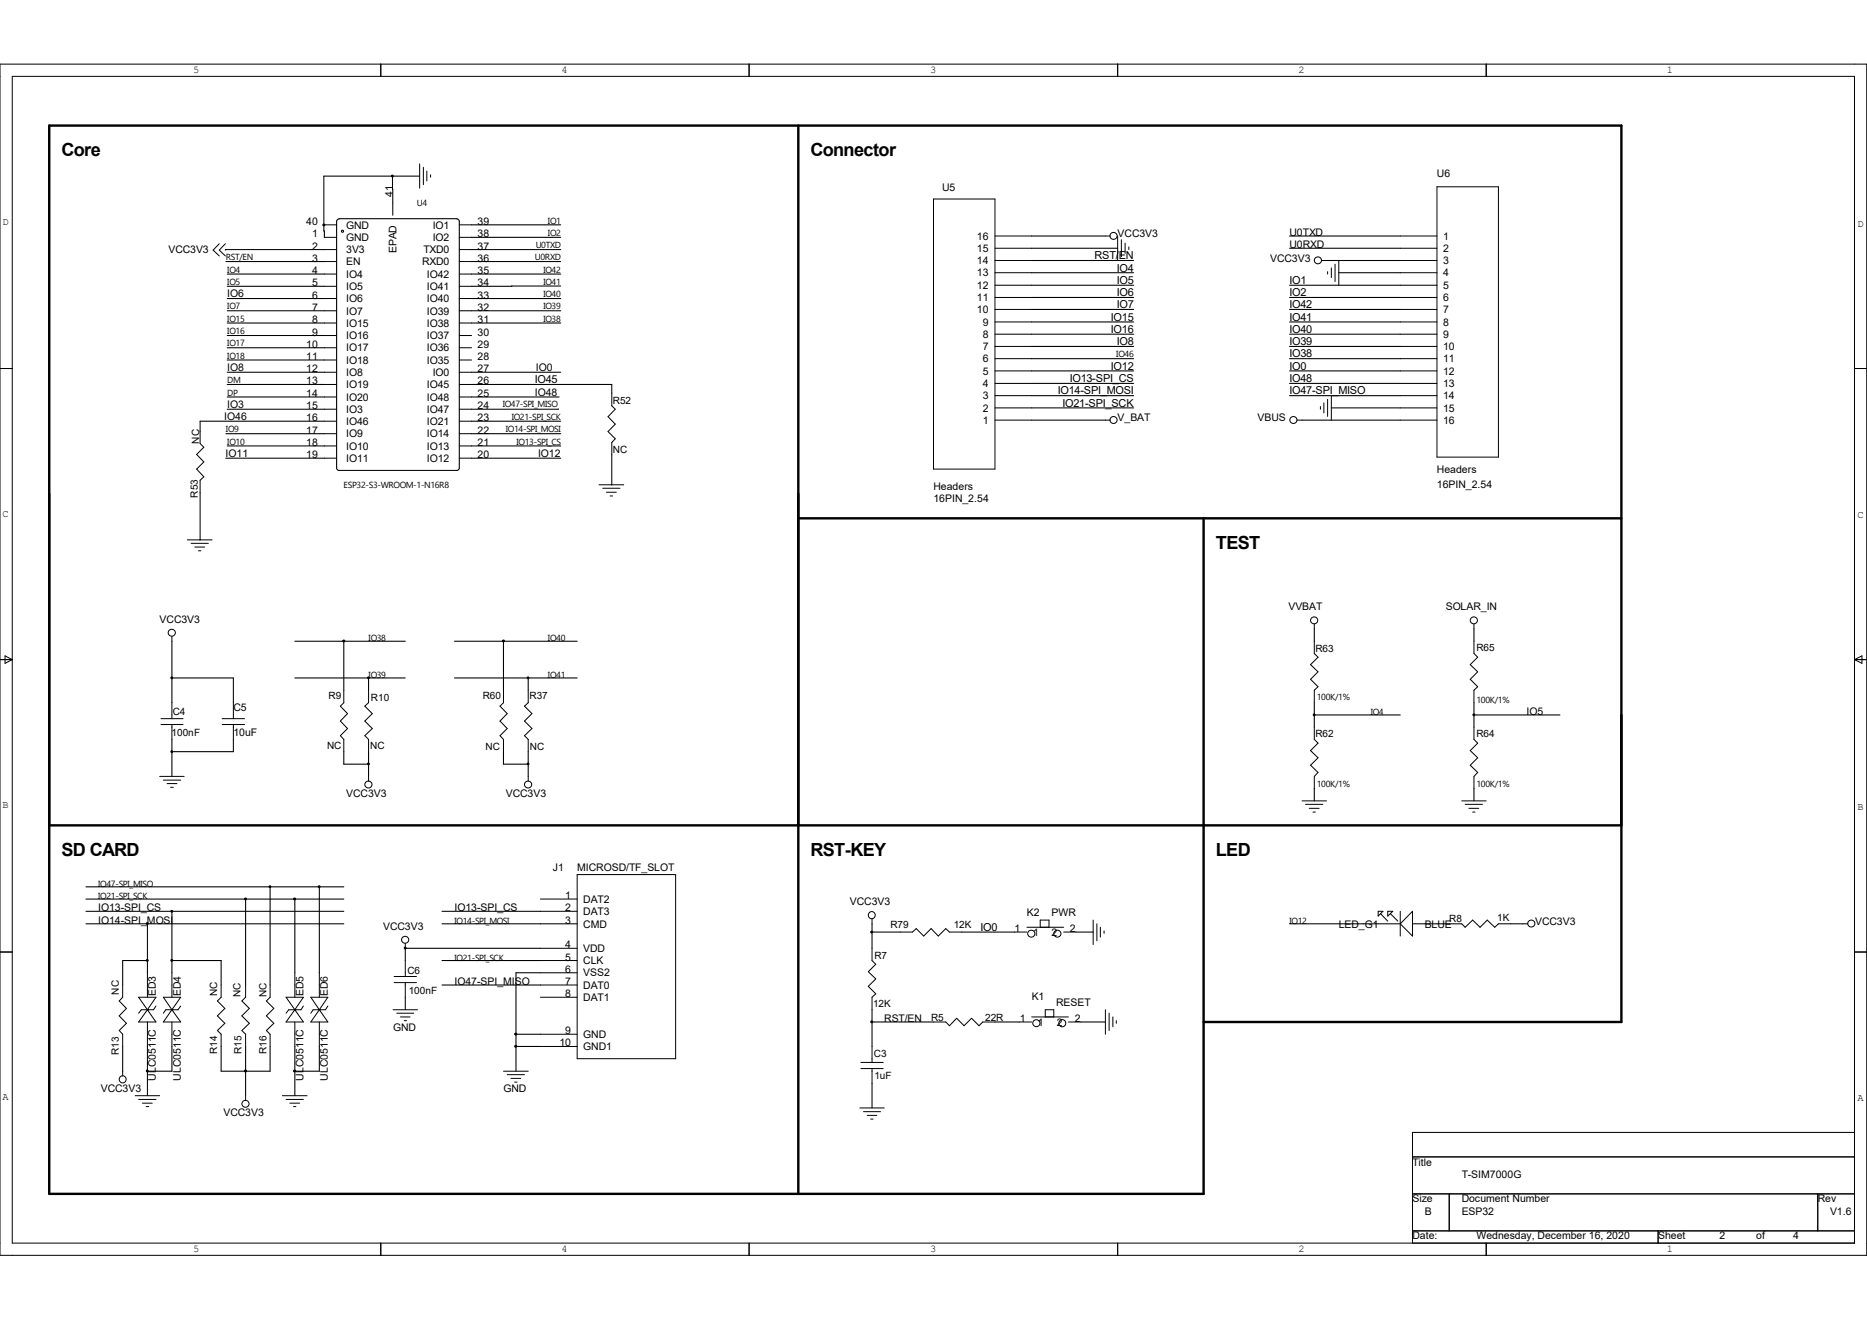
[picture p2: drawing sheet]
<svg xmlns="http://www.w3.org/2000/svg" width="297mm" height="210mm" viewBox="0 0 297 210" stroke-linecap="round" stroke-linejoin="round" font-family="sans-serif">
<path d="M127 20v169.9M127 82.5h130.9M191.5 82.5v107.4h-183.7v-169.9h250.1v142.6h-66.4M7.8 131.3h250.1" fill="none" stroke="#000" stroke-width=".38"/>
<g fill="none" stroke="#000" stroke-width=".16">
<path d="M0 10.2h297v189.5h-297zM1.9 12.1h293.1v185.7h-293.1zM60.6 10.2v1.9M119.2 10.2v1.9M177.8 10.2v1.9M236.4 10.2v1.9M34.9 38.8l-1 1 1 .9M35.9 38.8l-1 1 1 .9M51.6 35.8h2M51.6 37.8h2M51.6 39.7h2M62.5 32.3v1.9"/>
<path d="M66.8 26.1v3.8M67.4 26.6v2.8M67.9 27.2v1.6M68.5 27.8v.4M73.1 35.8h1.9M73.1 37.8h1.9M73.1 39.7h1.9M148.5 31.7h9.8v42.9h-9.8zM158.3 37.5h5.8M158.3 39.5h5.8M175.9 37.5h.8M177.8 37.5v3.9"/>
<path d="M178.4 38.1v2.8M179 38.7v1.6M179.6 39.3v.4M222.8 37.5h5.8M222.8 39.5h5.8M228.6 29.7h9.8v43h-9.8zM0 58.6h1.9M51.6 41.6h2M51.6 43.6h2M51.6 45.6h2M51.6 47.5h2M51.6 49.4h2"/>
<path d="M51.6 51.4h2M51.6 53.4h2M51.6 55.3h2M51.6 57.3h2M51.6 59.2h2M73.1 41.6h1.9M73.1 43.6h1.9M73.1 45.6h1.9M73.1 47.5h1.9M73.1 49.4h1.9M73.1 51.4h1.9M73.1 53.4h1.9"/>
<path d="M73.1 55.3h1.9M73.1 57.3h1.9M73.1 59.2h1.9M158.3 41.4h5.8M158.3 43.4h5.8M158.3 45.4h5.8M158.3 47.3h5.8M158.3 49.2h5.8M158.3 51.2h5.8M158.3 53.2h5.8M158.3 55.1h5.8M158.3 57.1h5.8"/>
<path d="M158.3 59h5.8M210.2 41.4h.8M211.2 43.2v.4M211.8 42.6v1.6M212.4 42v2.8M213 41.4v4M222.8 41.4h5.8M222.8 43.4h5.8M222.8 45.4h5.8M222.8 47.3h5.8M222.8 49.2h5.8M222.8 51.2h5.8"/>
<path d="M222.8 53.2h5.8M222.8 55.1h5.8M222.8 57.1h5.8M222.8 59h5.8M295 58.6h2M31.8 68.6v2l.6 .6-1.1 1.1 1.1 1.2-1.1 1.1 1.1 1.3-.6 .5v2M51.6 61.2h2M51.6 63.2h2M51.6 65.1h2M51.6 67h2M51.6 69h2M51.6 71h2"/>
<path d="M51.6 72.9h2M73.1 61.2h1.9M73.1 63.2h1.9M73.1 65.1h1.9M73.1 67h1.9M73.1 69h1.9M73.1 71h1.9M73.1 72.9h1.9M95.3 77.1h3.9M95.9 77.7h2.7M96.5 78.3h1.5M97.1 78.9h.4"/>
<path d="M97.3 62.6v2l.6 .5-1.2 1.2 1.2 1.2-1.2 1.2 1.2 1.1-.6 .6v1.9M158.3 61h5.8M158.3 62.9h5.8M158.3 64.9h5.8M158.3 66.8h5.8M175.9 66.8h.8M206.3 66.8h.8M210.1 64.7v.4M210.6 64.1v1.6M211.2 63.5v2.8M211.8 62.9v3.9M222.8 61h5.8"/>
<path d="M222.8 62.9h5.8M222.8 64.9h5.8M222.8 66.8h5.8M29.8 85.9h3.9M30.4 86.4h2.7M31 87h1.6M31.6 87.6h.4M209.1 99.3v.7M234.5 99.3v.7M0 104.9h1.9M.8 104.4l1.1 .5-1.1 .6zM25.6 114.3h3.5"/>
<path d="M25.6 115.3h3.5M27.3 101.3v.7M27.3 111.8v2.5M27.3 115.3v2.3M35.3 114.3h3.6M35.3 115.3h3.6M37.1 111.8v2.5M37.1 115.3v2.3M54.7 109.8v2l-.6 .6 1.2 1.1-1.2 1.2 1.2 1.2-1.2 1.2 .6 .5v2M58.6 109.8v2l-.6 .6 1.2 1.1-1.2 1.2 1.2 1.2-1.2 1.2 .6 .5v2M80.1 109.8v2l-.6 .6 1.2 1.1-1.2 1.2 1.2 1.2-1.2 1.2 .6 .5v2M84 109.8v2l-.6 .6 1.2 1.1-1.2 1.2 1.2 1.2-1.2 1.2 .6 .5v2"/>
<path d="M209.1 102v2l.6 .6-1.2 1.1 1.2 1.2-1.2 1.2 1.2 1.2-.6 .5v2M209.1 115.7v1.9l.6 .6-1.2 1.2 1.2 1.2-1.2 1.2 1.2 1.1-.6 .6v1.9M234.5 102v2l.6 .6-1.2 1.1 1.2 1.2-1.2 1.2 1.2 1.2-.6 .5v2M234.5 115.7v1.9l.6 .6-1.2 1.2 1.2 1.2-1.2 1.2 1.2 1.1-.6 .6v1.9M295 104.9h2M295 104.9l1.2-.5v1.1zM25.4 123.5h3.9M26 124.1h2.7M26.6 124.7h1.6M27.1 125.3h.5M58.6 123.5v.8M84 123.5v.8"/>
<path d="M91.8 139.1h15.7v29.3h-15.7zM207.1 127.4h3.9M207.7 128h2.7M208.3 128.6h1.5M208.9 129.2h.4M232.5 127.4h3.9M233.1 128h2.7M233.7 128.6h1.5M234.3 129.2h.4M0 151.5h1.9M19.5 156.7v2l-.5 .6 1.1 1.1-1.1 1.2 1.1 1.2-1.1 1.2 .5 .5v2M22.1 158.7h2.7l-1.3 2z"/>
<path d="M23.5 154.8v3.9M26 158.7h2.7l-1.4 2zM27.3 154.8v3.9M35.2 156.7v2l-.6 .6 1.2 1.1-1.2 1.2 1.2 1.2-1.2 1.2 .6 .5v2M39.1 156.7v2l-.6 .6 1.2 1.1-1.2 1.2 1.2 1.2-1.2 1.2 .6 .5v2M43 156.7v2l-.6 .6 1.2 1.1-1.2 1.2 1.2 1.2-1.2 1.2 .6 .5v2M45.5 158.7h2.8l-1.4 2zM46.9 154.8v3.9M49.4 158.7h2.8l-1.4 2zM50.8 154.8v3.9M62.7 155.4h3.6M62.7 156.3h3.6"/>
<path d="M64.5 150.1v.8M64.5 152.8v2.6M64.5 156.3v2.4M86 147h5.8M86 158.7h5.8M86 145h5.8M86 150.9h5.8M86 152.8h5.8M86 154.8h5.8M86 156.7h5.8M86 143h5.8M138.7 150.9v1.9l.6 .6-1.2 1.2 1.2 1.1-1.2 1.2 1.2 1.2-.6 .6v2"/>
<path d="M138.7 146.2v.8M143.2 148.3h2l.6-.6 1.1 1.2 1.2-1.2 1.2 1.2 1.2-1.2 .5 .6h2M161.4 148.3h2M163.4 147.5h5.8M165.5 147.5v-1.1h1.4v1.1M169.2 148.3h2M173.9 146.4v3.9M174.5 147v2.7M175 147.5v1.6M175.6 148.1v.4M216.9 147h5.9M219.2 145h.8l-.8 .8z"/>
<path d="M219.6 145.4l1.2 1.2M220.8 145h.8l-.8 .8zM221.2 145.4l1.2 1.2M222.8 145v3.9M224.7 145v3.9l-1.9-1.9zM224.7 147h3.9M230.5 147h2l.6 .5 1.2-1.1 1.2 1.1 1.1-1.1 1.2 1.1 .6-.5h1.9M242.3 147h.8M295 151.5h2M19.5 170.4v.8M21.5 174.3h3.9M22.1 174.9h2.7"/>
<path d="M22.6 175.5h1.6M23.2 176.1h.5M23.5 160.7h.1M23.5 160.7l1.3 1.9h-2.7zM23.5 162.6v3.9M24.8 160.1l-.4 .6h-1.9l-.4 .5M27.3 160.7h.1M27.3 160.7l1.4 1.9h-2.7zM27.3 162.6v3.9M28.7 160.1l-.4 .6h-1.9l-.4 .5M39.1 174.3v.8M44.9 174.3h4"/>
<path d="M45.5 174.9h2.8M46.1 175.5h1.6M46.7 176.1h.4M46.9 160.7h.1M46.9 160.7l1.4 1.9h-2.8zM46.9 162.6v3.9M48.3 160.1l-.4 .6h-2l-.4 .5M50.8 160.7h.1M50.8 160.7l1.4 1.9h-2.8zM50.8 162.6v3.9M52.2 160.1l-.4 .6h-2l-.4 .5M62.5 160.7h3.9"/>
<path d="M63.1 161.2h2.7M63.7 161.8h1.5M64.3 162.4h.4M80.1 170.4h3.9M80.7 171h2.7M81.3 171.6h1.5M81.9 172.2h.4M86 164.5h5.8M86 166.5h5.8M136.8 176.3h3.9M136.9 169h3.6M136.9 170h3.6"/>
<path d="M137.4 176.9h2.7M138 177.5h1.5M138.5 178.1h.4M138.7 166.5v2.5M138.7 170v2.4M148.5 162.6h2l.5 .6 1.2-1.2 1.2 1.2 1.2-1.2 1.1 1.2 .6-.6h2M162.2 162.6h1.9M164.1 161.8h5.9M166.3 161.8v-1.1h1.3v1.1M170 162.6h2M175.9 160.7v3.8M176.4 161.2v2.8"/>
<path d="M177 161.8v1.6M177.6 162.4v.4M60.6 197.8v1.9M119.2 197.8v1.9M177.8 197.8v1.9M224.7 184.1h70.3M224.7 189.9h70.3M224.7 195.8h70.3M230.5 189.9v5.9M236.4 197.8v1.9M263.8 195.8v2M289.2 189.9v5.9"/>
<path d="M295 180.2h-70.3v17.6"/>
<circle cx="177.2" cy="37.5" r=".56"/>
<circle cx="209.7" cy="41.4" r=".56"/>
<circle cx="177.2" cy="66.8" r=".56"/>
<circle cx="205.8" cy="66.8" r=".56"/>
<circle cx="209.1" cy="98.7" r=".56"/>
<circle cx="234.5" cy="98.7" r=".56"/>
<circle cx="27.3" cy="100.7" r=".56"/>
<circle cx="58.6" cy="124.8" r=".56"/>
<circle cx="84" cy="124.8" r=".56"/>
<circle cx="64.5" cy="149.5" r=".56"/>
<circle cx="138.7" cy="145.6" r=".56"/>
<circle cx="164.1" cy="148.5" r=".56"/>
<circle cx="168.2" cy="148.5" r=".56"/>
<circle cx="243.6" cy="146.9" r=".56"/>
<circle cx="19.5" cy="171.7" r=".56"/>
<circle cx="39.1" cy="175.6" r=".56"/>
<circle cx="164.9" cy="162.8" r=".56"/>
<circle cx="169" cy="162.8" r=".56"/>
</g>
<g fill="none" stroke="#000" stroke-width=".17">
<path d="M51.6 35.8h-.1M51.6 39.7h-15.7v.1M53.9 34.8h18.8M62.4 28l.1 4.3M66.8 28h-15.3l.1 9.8M72.7 34.8l.2 .1 .2 .3v39.3l-.1 .2-.3 .1h-18.8l-.3-.1v-39.5l.1-.3 .2-.1M75 35.8h14.2M75 39.7h14.2M75 37.8h14.2M164.1 37.5h11.8M164.1 39.5h13.7M205.1 37.5h17.7"/>
<path d="M205.1 39.5h17.7M35.9 41.6h15.7M36.2 47.5h15.4M36.2 49.4h15.4M36.2 43.6h15.4M36.2 45.6h15.4M36.2 59.2h15.4M36.2 51.4h15.4M36.2 53.4h15.4M36.2 55.3h15.4M36.2 57.3h15.4M75 47.5h14.2"/>
<path d="M75 49.4h14.2M75 41.6h14.2M75 43.6h14.2M75 59.2h14.2M75 51.4h14.2M89.2 45.5l-14.2 .1M164.1 41.4h16.2M164.1 43.4h16.2M164.1 45.4h16.2M164.1 47.3h16.2M164.1 49.2h16.2M164.1 51.2h16.2"/>
<path d="M164.1 53.2h16.2M164.1 55.1h16.2M164.1 57.1h16.2M164.1 59h16.2M205.1 45.4h17.7M205.1 47.3h17.7M205.1 49.2h17.7M205.1 51.2h17.7M205.1 53.2h17.7M205.1 55.1h17.7M205.1 57.1h17.7M205.1 59h17.7"/>
<path d="M211 41.4h11.8M213 43.4h9.8M31.8 78.4v7.5M35.9 72.9h15.7M35.9 69h15.7M36.2 71h15.4M36.2 65.1h15.4M36.2 61.2h15.4M36.2 63.2h15.4M51.6 67h-19.8v1.6M75 72.9h14.2M75 71h14.2"/>
<path d="M75 69h14.2M75 67h14.2M75 61.2h22.3v1.4M75 63.2h13.9M88.8 65.1h-13.8M97.3 72.3v4.8h-.1M164.1 66.8h11.8M164.1 61h16.2M164.1 62.9h16.2M164.1 64.9h16.2M205.1 61h17.7M205.1 62.9h17.7"/>
<path d="M207.1 66.8h15.7M211.8 64.9h11M27.3 107.9h9.8v3.9M27.3 102v9.8M27.3 117.6v5.9M37.1 117.6v2h-9.8M46.9 107.9h17.6M46.9 102h17.6M54.7 102v7.8M54.7 119.6v2h3.9M58.6 107.9v1.9M58.6 119.6v3.9"/>
<path d="M72.3 107.9h19.5M72.3 102h19.5M80.1 102v7.8M80.1 119.6v2h3.9M84 107.9v1.9M84 119.6v3.9M209.1 100v2M209.1 111.8v3.9M209.1 113.7h13.7M234.5 100v2M234.5 111.8v3.9M234.5 113.7h13.7"/>
<path d="M209.1 125.4v2M234.5 125.4v2M13.7 147h41M13.7 141.1h41M13.7 143h41M13.7 145h41M23.5 152.8h-4v3.9M23.5 147v7.8M27.3 152.8h7.9v3.9M27.3 145v9.8M39.1 143v13.7M43 141.1v15.6"/>
<path d="M46.9 143v11.8M50.8 141.1v13.7M64.5 150.9h.1M64.5 150.9v1.9M64.5 158.7v2M64.5 150.9h21.5M70.3 147h15.7M70.3 156.7h15.7M70.3 152.8h15.7M70.3 145h15.7M86 154.8h-3.9v15.6M138.7 147v3.9"/>
<path d="M138.7 148.3h4.5M153 148.3h8.4M171.2 148.3h2.7M205.1 147h11.8M228.6 147h1.9M240.3 147h2M19.5 166.5v3.9M23.5 166.5v7.8M27.3 166.5v3.9h-3.8M35.2 166.5v3.9h7.8v-3.9M39.1 170.4h.1M39.1 166.5v7.8"/>
<path d="M46.9 166.5v7.8M50.8 166.5v3.9h-3.9M82.1 164.5h3.9M82.1 166.5h3.9M138.7 162.6h9.8M138.7 160.7v5.8M138.7 172.4v3.9M158.3 162.6h3.9M172 162.6h3.9"/>
<circle cx="54.5" cy="36.8" r=".17"/>
</g>
<g fill="#000" stroke="#000" stroke-width=".16">
<path d="M51.4 35.7h.2v.2h-.2z" fill-rule="evenodd"/>
<path d="M54.6 101.9h.2v.2h-.2z" fill-rule="evenodd"/>
<path d="M80 101.9h.2v.2h-.2z" fill-rule="evenodd"/>
<path d="M46.7 142.9h.3v.2h-.3z" fill-rule="evenodd"/>
<path d="M138.6 148.2h.2v.2h-.2z" fill-rule="evenodd"/>
<path d="M46.7 170.3h.3v.2h-.3z" fill-rule="evenodd"/>
<path d="M81.9 166.4h.3v.2h-.3z" fill-rule="evenodd"/>
<path d="M81.9 164.4h.3v.2h-.3z" fill-rule="evenodd"/>
<path d="M138.6 162.5h.2v.2h-.2z" fill-rule="evenodd"/>
<circle cx="62.4" cy="28" r=".15"/>
<circle cx="27.3" cy="107.8" r=".15"/>
<circle cx="27.3" cy="119.6" r=".15"/>
<circle cx="58.6" cy="107.8" r=".15"/>
<circle cx="84" cy="107.8" r=".15"/>
<circle cx="209.1" cy="113.7" r=".15"/>
<circle cx="234.5" cy="113.7" r=".15"/>
<circle cx="58.6" cy="121.5" r=".15"/>
<circle cx="84" cy="121.5" r=".15"/>
<circle cx="23.4" cy="152.8" r=".15"/>
<circle cx="23.4" cy="146.9" r=".15"/>
<circle cx="27.3" cy="145" r=".15"/>
<circle cx="27.3" cy="152.8" r=".15"/>
<circle cx="39.1" cy="143" r=".15"/>
<circle cx="42.9" cy="141.1" r=".15"/>
<circle cx="50.8" cy="141.1" r=".15"/>
<circle cx="64.5" cy="150.8" r=".15"/>
<circle cx="23.4" cy="170.4" r=".15"/>
<circle cx="39.1" cy="170.4" r=".15"/>
</g>
<g font-size="2.9">
<text x="9.8" y="24.8">Core</text>
<text x="128.9" y="24.8">Connector</text>
<text x="193.4" y="87.3">TEST</text>
<text x="9.8" y="136.2">SD CARD</text>
<text x="128.9" y="136.2">RST-KEY</text>
<text x="193.4" y="136.2">LED</text>
</g>
<g font-size="1.7">
<text x="228.6" y="28.2">U6</text>
<text x="48.7" y="35.8">40</text>
<text x="62.5" y="31.3" transform="rotate(-90 62.5 31.3)">41</text>
<text x="76" y="35.8">39</text>
<text x="149.9" y="30.3">U5</text>
<text x="26.8" y="40.3">VCC3V3</text>
<text x="49.7" y="41.6">3</text>
<text x="49.7" y="39.7">2</text>
<text x="49.7" y="37.8">1</text>
<text x="55.1" y="40.3">3V3</text>
<text x="55.1" y="38.4">GND</text>
<text x="55.1" y="36.4">GND</text>
<text x="63.1" y="40.3" transform="rotate(-90 63.1 40.3)">EPAD</text>
<text x="67.4" y="40.3">TXD0</text>
<text x="68.8" y="36.4">IO1</text>
<text x="68.8" y="38.4">IO2</text>
<text x="76" y="37.8">38</text>
<text x="76" y="39.7">37</text>
<text x="76" y="41.6">36</text>
<text x="155.4" y="40.1">15</text>
<text x="155.4" y="38.1">16</text>
<text x="174.1" y="41.2">RST/EN</text>
<text x="177.8" y="37.8">VCC3V3</text>
<text x="202.1" y="41.6">VCC3V3</text>
<text x="205.1" y="37.5">U0TXD</text>
<text x="205.1" y="39.5">U0RXD</text>
<text x="229.6" y="38.1">1</text>
<text x="229.6" y="40.1">2</text>
<text x="36.2" y="47.3">IO6</text>
<text x="49.7" y="47.5">6</text>
<text x="49.7" y="45.6">5</text>
<text x="49.7" y="43.6">4</text>
<text x="55.1" y="46.1">IO5</text>
<text x="55.1" y="44.2">IO4</text>
<text x="55.1" y="42.2">EN</text>
<text x="67.1" y="42.2">RXD0</text>
<text x="67.9" y="44.2">IO42</text>
<text x="67.9" y="46.1">IO41</text>
<text x="76" y="43.6">35</text>
<text x="76" y="45.6">34</text>
<text x="76" y="47.5">33</text>
<text x="155.4" y="47.9">11</text>
<text x="155.4" y="46">12</text>
<text x="155.4" y="44">13</text>
<text x="155.4" y="42">14</text>
<text x="177.7" y="43.2">IO4</text>
<text x="177.7" y="45.2">IO5</text>
<text x="177.7" y="47.1">IO6</text>
<text x="205.1" y="45.2">IO1</text>
<text x="205.1" y="47.1">IO2</text>
<text x="229.6" y="42">3</text>
<text x="229.6" y="44">4</text>
<text x="229.6" y="46">5</text>
<text x="229.6" y="47.9">6</text>
<text x="49.7" y="53.4">9</text>
<text x="49.7" y="51.4">8</text>
<text x="49.7" y="49.4">7</text>
<text x="55.1" y="54">IO16</text>
<text x="55.1" y="52">IO15</text>
<text x="55.1" y="50">IO7</text>
<text x="55.1" y="48.1">IO6</text>
<text x="67.9" y="48.1">IO40</text>
<text x="67.9" y="50">IO39</text>
<text x="67.9" y="52">IO38</text>
<text x="67.9" y="54">IO37</text>
<text x="76" y="49.4">32</text>
<text x="76" y="51.4">31</text>
<text x="76" y="53.4">30</text>
<text x="155.4" y="49.8">10</text>
<text x="156.3" y="53.8">8</text>
<text x="156.3" y="51.8">9</text>
<text x="176.7" y="51">IO15</text>
<text x="176.7" y="53">IO16</text>
<text x="177.7" y="49.1">IO7</text>
<text x="205.1" y="49.1">IO42</text>
<text x="205.1" y="51">IO41</text>
<text x="205.1" y="53">IO40</text>
<text x="229.6" y="49.8">7</text>
<text x="229.6" y="51.8">8</text>
<text x="229.6" y="53.8">9</text>
<text x="36.2" y="59">IO8</text>
<text x="48.7" y="59.2">12</text>
<text x="48.7" y="57.3">11</text>
<text x="48.7" y="55.3">10</text>
<text x="55.1" y="59.8">IO8</text>
<text x="55.1" y="57.9">IO18</text>
<text x="55.1" y="55.9">IO17</text>
<text x="67.9" y="55.9">IO36</text>
<text x="67.9" y="57.9">IO35</text>
<text x="68.8" y="59.8">IO0</text>
<text x="76" y="55.3">29</text>
<text x="76" y="57.3">28</text>
<text x="76" y="59.2">27</text>
<text x="85.3" y="59">IO0</text>
<text x="156.3" y="59.6">5</text>
<text x="156.3" y="57.7">6</text>
<text x="156.3" y="55.7">7</text>
<text x="176.7" y="58.8">IO12</text>
<text x="177.7" y="54.9">IO8</text>
<text x="205.1" y="54.9">IO39</text>
<text x="205.1" y="56.9">IO38</text>
<text x="205.1" y="58.8">IO0</text>
<text x="229.6" y="55.7">10</text>
<text x="229.6" y="57.7">11</text>
<text x="229.6" y="59.6">12</text>
<text x="36.2" y="64.9">IO3</text>
<text x="48.7" y="65.1">15</text>
<text x="48.7" y="63.2">14</text>
<text x="48.7" y="61.2">13</text>
<text x="55.1" y="65.7">IO3</text>
<text x="55.1" y="63.8">IO20</text>
<text x="55.1" y="61.8">IO19</text>
<text x="67.9" y="61.8">IO45</text>
<text x="67.9" y="63.8">IO48</text>
<text x="67.9" y="65.7">IO47</text>
<text x="76" y="61.2">26</text>
<text x="76" y="63.2">25</text>
<text x="76" y="65.1">24</text>
<text x="85.1" y="63.1">IO48</text>
<text x="85.1" y="61">IO45</text>
<text x="156.3" y="65.5">2</text>
<text x="156.3" y="63.5">3</text>
<text x="156.3" y="61.6">4</text>
<text x="168.3" y="62.7">IO14-SPI_MOSI</text>
<text x="169" y="64.7">IO21-SPI_SCK</text>
<text x="170.2" y="60.8">IO13-SPI_CS</text>
<text x="205.1" y="60.8">IO48</text>
<text x="205.1" y="62.7">IO47-SPI_MISO</text>
<text x="229.6" y="61.6">13</text>
<text x="229.6" y="63.5">14</text>
<text x="229.6" y="65.5">15</text>
<text x="35.7" y="66.8">IO46</text>
<text x="48.7" y="71">18</text>
<text x="48.7" y="69">17</text>
<text x="48.7" y="67">16</text>
<text x="55.1" y="71.5">IO10</text>
<text x="55.1" y="69.6">IO9</text>
<text x="55.1" y="67.6">IO46</text>
<text x="67.9" y="67.6">IO21</text>
<text x="67.9" y="69.6">IO14</text>
<text x="67.9" y="71.5">IO13</text>
<text x="76" y="67">23</text>
<text x="76" y="69">22</text>
<text x="76" y="71">21</text>
<text x="156.3" y="67.4">1</text>
<text x="177.8" y="67">V_BAT</text>
<text x="200.1" y="67">VBUS</text>
<text x="229.6" y="67.4">16</text>
<text x="35.9" y="72.7">IO11</text>
<text x="48.7" y="72.9">19</text>
<text x="55.1" y="73.5">IO11</text>
<text x="67.9" y="73.5">IO12</text>
<text x="76" y="72.9">20</text>
<text x="85.6" y="72.7">IO12</text>
<text x="148.5" y="78">Headers</text>
<text x="228.6" y="77.6">16PIN_2.54</text>
<text x="228.6" y="75.3">Headers</text>
<text x="148.5" y="79.9">16PIN_2.54</text>
<text x="25.4" y="99.1">VCC3V3</text>
<text x="205" y="97.1">VVBAT</text>
<text x="230" y="97.1">SOLAR_IN</text>
<text x="37.1" y="113.2">C5</text>
<text x="242.9" y="113.7">IO5</text>
<text x="37.1" y="117.1">10uF</text>
<text x="55.1" y="126.8">VCC3V3</text>
<text x="80.5" y="126.8">VCC3V3</text>
<text x="87.9" y="138.6">J1</text>
<text x="89.9" y="143">1</text>
<text x="91.8" y="138.6">MICROSD/TF_SLOT</text>
<text x="92.8" y="143.6">DAT2</text>
<text x="15.6" y="145">IO13-SPI_CS</text>
<text x="15.6" y="147">IO14-SPI_MOSI</text>
<text x="61" y="147.9">VCC3V3</text>
<text x="72.3" y="145">IO13-SPI_CS</text>
<text x="89.9" y="145">2</text>
<text x="89.9" y="147">3</text>
<text x="92.8" y="145.6">DAT3</text>
<text x="92.8" y="147.6">CMD</text>
<text x="135.2" y="144">VCC3V3</text>
<text x="156" y="148.1">IO0</text>
<text x="161.4" y="148.3">1</text>
<text x="163.4" y="145.8">K2</text>
<text x="164.3" y="148.9">1</text>
<text x="167.3" y="145.8">PWR</text>
<text x="167.3" y="148.9">2</text>
<text x="170.2" y="148.3">2</text>
<text x="213" y="147.6">LED_G1</text>
<text x="226.7" y="147.6">BLUE</text>
<text x="244.2" y="147.2">VCC3V3</text>
<text x="89.9" y="150.9">4</text>
<text x="89.9" y="152.8">5</text>
<text x="89.9" y="154.8">6</text>
<text x="92.8" y="151.5">VDD</text>
<text x="92.8" y="153.4">CLK</text>
<text x="92.8" y="155.4">VSS2</text>
<text x="24.8" y="158.5" transform="rotate(-90 24.8 158.5)">ED3</text>
<text x="28.7" y="158.5" transform="rotate(-90 28.7 158.5)">ED4</text>
<text x="48.3" y="158.5" transform="rotate(-90 48.3 158.5)">ED5</text>
<text x="52.2" y="158.5" transform="rotate(-90 52.2 158.5)">ED6</text>
<text x="72.3" y="156.7">IO47-SPI_MISO</text>
<text x="89.9" y="156.7">7</text>
<text x="89.9" y="158.7">8</text>
<text x="92.8" y="157.3">DAT0</text>
<text x="92.8" y="159.3">DAT1</text>
<text x="164.1" y="159.1">K1</text>
<text x="168" y="160.1">RESET</text>
<text x="62.5" y="164">GND</text>
<text x="89" y="166.5">10</text>
<text x="89.9" y="164.5">9</text>
<text x="92.8" y="165.1">GND</text>
<text x="92.8" y="167.1">GND1</text>
<text x="140.7" y="162.6">RST/EN</text>
<text x="162.2" y="162.6">1</text>
<text x="165.1" y="163.2">1</text>
<text x="168.1" y="163.2">2</text>
<text x="171" y="162.6">2</text>
<text x="16" y="173.7">VCC3V3</text>
<text x="24.8" y="172" transform="rotate(-90 24.8 172)">ULC0511C</text>
<text x="28.7" y="172" transform="rotate(-90 28.7 172)">ULC0511C</text>
<text x="48.3" y="172" transform="rotate(-90 48.3 172)">ULC0511C</text>
<text x="52.2" y="172" transform="rotate(-90 52.2 172)">ULC0511C</text>
<text x="80.1" y="173.7">GND</text>
<text x="35.6" y="177.6">VCC3V3</text>
<text x="224.7" y="185.5">Title</text>
<text x="224.7" y="191.3">Size</text>
<text x="232.5" y="187.4">T-SIM7000G</text>
<text x="232.5" y="191.3">Document Number</text>
<text x="289.2" y="191.3">Rev</text>
<text x="224.7" y="197.2">Date:</text>
<text x="226.7" y="193.3">B</text>
<text x="232.5" y="193.3">ESP32</text>
<text x="234.9" y="197.2">Wednesday, December 16, 2020</text>
<text x="263.8" y="197.2">Sheet</text>
<text x="273.6" y="197.2">2</text>
<text x="279.4" y="197.2">of</text>
<text x="285.3" y="197.2">4</text>
<text x="291.1" y="193.3">V1.6</text>
</g>
<g font-size="1.6">
<text x="30.7" y="11.6">5</text>
<text x="89.3" y="11.6">4</text>
<text x="148" y="11.6">3</text>
<text x="206.6" y="11.6">2</text>
<text x="265.2" y="11.6">1</text>
<text x=".4" y="35.7">D</text>
<text x="295.5" y="36.1">D</text>
<text x="97.5" y="64.3">R52</text>
<text x="31.7" y="70.6" transform="rotate(-90 31.7 70.6)">NC</text>
<text x="97.5" y="72.1">NC</text>
<text x=".4" y="82.2">C</text>
<text x="31.5" y="79.2" transform="rotate(-90 31.5 79.2)">R53</text>
<text x="295.5" y="82.4">C</text>
<text x="209.3" y="103.8">R63</text>
<text x="234.9" y="103.6">R65</text>
<text x="27.5" y="113.7">C4</text>
<text x="52.3" y="111.2">R9</text>
<text x="59" y="111.5">R10</text>
<text x="76.8" y="111.2">R60</text>
<text x="84.2" y="111.2">R37</text>
<text x="27.3" y="117.1">100nF</text>
<text x="52" y="119.2">NC</text>
<text x="58.9" y="119.2">NC</text>
<text x="77.3" y="119.4">NC</text>
<text x="84.3" y="119.4">NC</text>
<text x="209.3" y="117.3">R62</text>
<text x="234.9" y="117.3">R64</text>
<text x=".4" y="128.5">B</text>
<text x="295.5" y="128.9">B</text>
<text x="141.6" y="147.7">R79</text>
<text x="151.7" y="147.7">12K</text>
<text x="230.5" y="146.8">R8</text>
<text x="238.2" y="146.6">1K</text>
<text x="64.8" y="154.9">C6</text>
<text x="139.1" y="152.7">R7</text>
<text x="18.9" y="158.2" transform="rotate(-90 18.9 158.2)">NC</text>
<text x="34.5" y="158.4" transform="rotate(-90 34.5 158.4)">NC</text>
<text x="38.3" y="158.6" transform="rotate(-90 38.3 158.6)">NC</text>
<text x="42.4" y="158.6" transform="rotate(-90 42.4 158.6)">NC</text>
<text x="65" y="158.1">100nF</text>
<text x="138.9" y="160.3">12K</text>
<text x="18.9" y="167.9" transform="rotate(-90 18.9 167.9)">R13</text>
<text x="34.5" y="167.7" transform="rotate(-90 34.5 167.7)">R14</text>
<text x="38.4" y="167.7" transform="rotate(-90 38.4 167.7)">R15</text>
<text x="42.4" y="167.7" transform="rotate(-90 42.4 167.7)">R16</text>
<text x="148.1" y="162.4">R5</text>
<text x="156.7" y="162.4">22R</text>
<text x="139" y="168.2">C3</text>
<text x="139.1" y="171.7">1uF</text>
<text x=".4" y="175">A</text>
<text x="295.5" y="175.2">A</text>
<text x="30.7" y="199.3">5</text>
<text x="89.3" y="199.3">4</text>
<text x="148" y="199.3">3</text>
<text x="206.6" y="199.3">2</text>
<text x="265.2" y="199.3">1</text>
</g>
<g font-size="1.4">
<text x="66.3" y="32.8">U4</text>
<text x="87.2" y="35.6">IO1</text>
<text x="35.9" y="41.4">RST/EN</text>
<text x="85.1" y="41.4">U0RXD</text>
<text x="85.2" y="39.5">U0TXD</text>
<text x="87.2" y="37.5">IO2</text>
<text x="36.2" y="43.4">IO4</text>
<text x="36.2" y="45.4">IO5</text>
<text x="86.4" y="47.3">IO40</text>
<text x="86.4" y="45.3">IO41</text>
<text x="86.4" y="43.4">IO42</text>
<text x="36.2" y="49.2">IO7</text>
<text x="36.2" y="53.2">IO16</text>
<text x="36.2" y="51.2">IO15</text>
<text x="86.4" y="49.2">IO39</text>
<text x="86.4" y="51.2">IO38</text>
<text x="36.2" y="55.1">IO17</text>
<text x="36.2" y="57.1">IO18</text>
<text x="177.6" y="56.9">IO46</text>
<text x="36.2" y="61">DM</text>
<text x="36.2" y="62.9">DP</text>
<text x="80" y="64.7">IO47-SPI_MISO</text>
<text x="35.9" y="68.8">IO9</text>
<text x="36.2" y="70.8">IO10</text>
<text x="80.5" y="68.8">IO14-SPI_MOSI</text>
<text x="81.4" y="66.8">IO21-SPI_SCK</text>
<text x="82.2" y="70.8">IO13-SPI_CS</text>
<text x="54.7" y="77.7">ESP32-S3-WROOM-1-N16R8</text>
<text x="58.6" y="107.9">IO39</text>
<text x="58.6" y="102">IO38</text>
<text x="87.2" y="107.9">IO41</text>
<text x="87.2" y="102">IO40</text>
<text x="209.5" y="111.4">100K/1%</text>
<text x="218.1" y="113.7">IO4</text>
<text x="234.9" y="111.8">100K/1%</text>
<text x="209.5" y="125.3">100K/1%</text>
<text x="234.9" y="125.3">100K/1%</text>
<text x="15.6" y="141.1">IO47-SPI_MISO</text>
<text x="15.6" y="143">IO21-SPI_SCK</text>
<text x="72.3" y="147">IO14-SPI_MOSI</text>
<text x="205.1" y="147">IO12</text>
<text x="72.3" y="152.8">IO21-SPI_SCK</text>
</g>
</svg>
